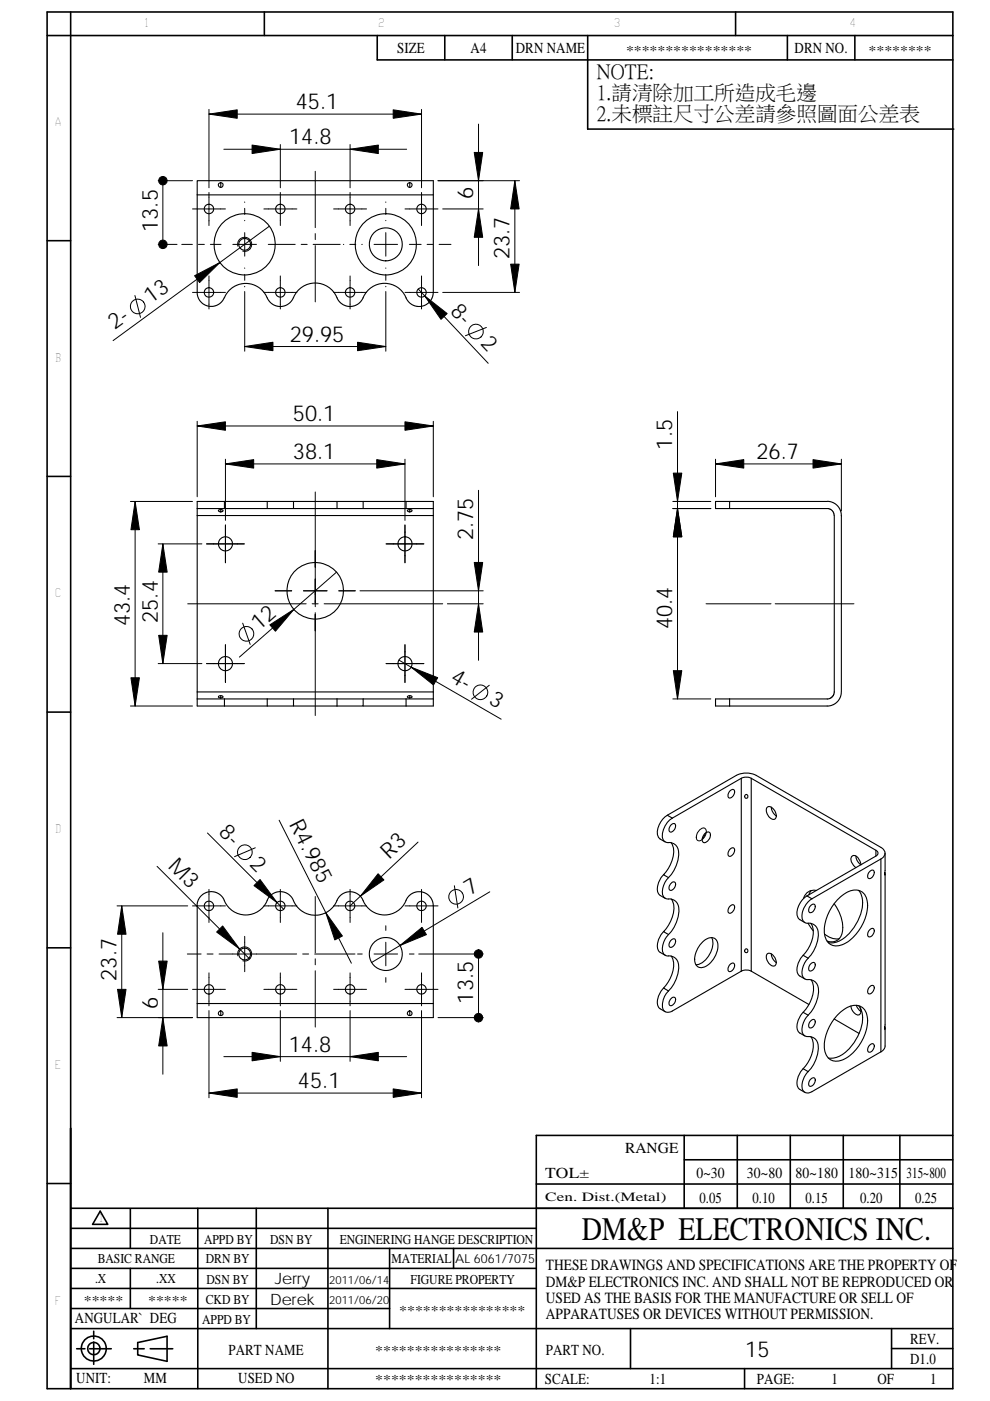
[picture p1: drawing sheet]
<svg xmlns="http://www.w3.org/2000/svg" width="210mm" height="297mm" viewBox="0 0 210 297" stroke-linecap="round" stroke-linejoin="round" font-family="sans-serif">
<g fill="none" stroke="#000" stroke-width=".34">
<path d="M10 2.5h192.1v291.9h-192.1zM15 2.5v291.9M56.1 2.5v5M80 7.5v5.2h122.1M94.3 7.5v5.2M108.6 7.5v5.2M124.7 7.5v19.9h77.6M156 2.5v5M167 7.5v5.2M181.3 7.5v5.2M202.1 7.5h-192.1M10 51h5"/>
<path d="M10 101h5M10 151h5M10 201h5M10 250.9h5M15 256.2h187.1M21.3 256.8l1.6 2.8h-3.3zM27.6 256.3v8.4M42 256.2v38.2M54.4 256.2v25.5M69.6 256.2v38.2M113.7 251h88.4M145.1 240.7v15.5"/>
<path d="M145.1 245.9h57M156.4 240.7v15.5M167.6 240.7v15.5M178.9 240.7v15.5M190.9 240.7v15.5M202.1 240.7h-88.4v53.7M15 277.4h67.6M15 264.7h187.1M15 273.2h98.7M15 268.9h98.7M15 260.4h98.7M27.6 268.9v8.5"/>
<path d="M82.6 264.7v17M96.2 264.7v4.2M15 281.7h187.1M15 290.2h187.1M16.3 286h1.7M19 286h4.6M19.9 284.5v4.8M19.9 282.2v1.6M28.4 286h2.2M29.2 284.6l6.2-1.3v5.3l-6.2-1.3zM31.9 286h4.7M133.7 281.7v8.5"/>
<path d="M157.9 290.2v4.2M189.1 281.7v8.5M189.1 285.9h13"/>
<circle cx="19.9" cy="285.9" r="2.65"/>
<circle cx="19.9" cy="285.9" r="1.3"/>
</g>
<g fill="none" stroke="#000" stroke-width=".23">
<path d="M46.8 38.8v.9M86.9 38.8v.9M41.8 41.3l.1 21.3 .3 .9 .5 .7 1.1 .6 .7 .2 1-.1 .9-.4 .7-.6 .5-.8M41.8 41.3h50.1M91.9 41.3v-3h-50.1v3M91.9 41.3v21l-.4 1.2-1 1a3 3 0 0 1-2.1 .5l-1-.4-1-1a5 5 0 0 0-4.5-3.5 5 5 0 0 0-4.9 3M77 63.1l-.9 1.3-.9 .4-.8 .2-.8-.1-.8-.3-.8-.6-.5-.7a5.1 5.1 0 0 0-4.9-3.2 5.1 5.1 0 0 0-4.6 3.5l-.6 .7-.7 .4-.7 .2-.8 .1-.8-.2-.7-.4-.5-.5-.6-.8a4.9 4.9 0 0 0-4.3-3l-1.6 .2-1.3 .6a4.5 4.5 0 0 0-1.8 2.2M41.8 107.8v1.5M41.8 109.3v37.4M41.8 109.3h50.1M46.4 108.1h.7l.2 .2-.6 .2-.3-.1zM46.8 108v.5"/>
<path d="M47.6 106.3v1.5h-5.8M47.6 106.3h9.1M47.6 106.3h-5.8v1.5M47.6 107.8h9.1M62.3 106.3h9.2M62.3 107.8h9.2M62.3 106.3h-5.6v1.5h5.6M62.3 106.3v1.5M77 106.3h9.1M77 107.8h9.1M77 106.3h-5.5v1.5h5.5M77 106.3v1.5"/>
<path d="M86.1 106.3h5.8v1.5M86.1 106.3v1.5M86.1 107.8h5.8M86.5 108.1l.5-.1 .4 .2a.57 .57 0 0 1-.8 .3l-.2-.2zM86.9 108v.5M91.9 107.8v1.5M91.9 109.3v37.4M154.7 106.3h-2.9v1.5h2.9M154.7 106.3h21.1l1 .3 .9 .7 .6 .9 .2 1.1v37.4l-.1 .8-.4 .8-.9 .9-1.3 .5h-21.1M154.7 107.8h21l.7 .3 .4 .5 .2 .7v37.4l-.4 1-.5 .4-.6 .1h-20.8M154.7 106.3v1.5M41.8 146.7v1.5"/>
<path d="M41.8 146.7h50.1M41.8 148.2v1.5h5.8M41.8 148.2h5.8M46.3 147.7a.69 .69 0 0 1 1-.1 .32 .32 0 0 1-.5 .4l-.5-.2zM46.8 147.5v.5M47.6 148.2h9.1M47.6 149.7h9.1M47.6 148.2v1.5M56.7 148.2h5.6M56.7 148.2v1.5M62.3 148.2h9.2M62.3 149.7h9.2"/>
<path d="M62.3 148.2v1.5h-5.6M71.5 148.2h5.5M71.5 148.2v1.5M77 148.2h9.1M77 149.7h9.1M77 148.2v1.5h-5.5M86.1 148.2h5.8M86.1 148.2v1.5M86.4 147.7a.54 .54 0 0 1 .6-.2 .54 .54 0 0 1 .4 .3 .58 .58 0 0 1-1-.1zM86.9 147.5v.5M91.9 146.7v1.5M91.9 148.2v1.5h-5.8"/>
<path d="M154.7 148.2h-2.9v1.5h2.9M154.7 148.2v1.5M141.5 172.8a4.4 4.4 0 0 0-2 4.5l.5 .6 1.1 .6M141.5 172.8l14.7-8.4a4.7 4.7 0 0 1 4.2 0l26.4 15.3a1.29 1.29 0 0 1 .9 1.2 1.29 1.29 0 0 1-.9 1.2M141.5 172.8l1.1 .7M142.3 174.9a.56 .56 0 0 1 .8-.3 .56 .56 0 0 1 .1 .9 .85 .85 0 0 1-1.2 .7l-.1-.5zM142.3 178.6a5 5 0 0 1-.4 5.3l-1.2 1.6 1.1 .6M142.6 173.5a4.4 4.4 0 0 0-2 4.4 1.3 1.3 0 0 0 1.5 .7 2.09 2.09 0 0 1 1.9 2.3 7.8 7.8 0 0 1-2.2 5.2M149.4 176.8a.67 .67 0 0 1 .6-.4 .67 .67 0 0 1 .7 .4v.4a1.72 1.72 0 0 1-1.3 1.5l-.3-.1-.2-.5 .1-.6zM149.6 176.7l-.7 1.1M154.8 167.7a.56 .56 0 0 1 .8-.3 .56 .56 0 0 1 .1 .9 .85 .85 0 0 1-1.2 .7l-.1-.5zM157.2 165l1.1-.2 1 .2"/>
<path d="M157.2 165v40.9M157.2 165l-14.6 8.5M158 168.6l.4-.1 .2 .2a.36 .36 0 0 1-.2 .5 .36 .36 0 0 1-.5-.3zM159.3 165l26.5 15.3M159.3 165v40.9M162.8 171.1a1.47 1.47 0 0 1 1.8 1.4 .78 .78 0 0 1-.2 1.1 .78 .78 0 0 1-1.1-.2 1.81 1.81 0 0 1-.5-2.3zM163.6 171.1l.2 1 .9 .9M41.8 192.1v20.7M47.6 190.9a5 5 0 0 0 4.8 3.1 5 5 0 0 0 4.5-3.6l.8-.8 .9-.5 1-.1 1 .3 1.1 .8 1.2 2.1 1.2 1a5 5 0 0 0 7.3-2.1l.5-.9 .5-.5 .9-.5 .7-.1h.9l.8 .3 .8 .7 .5 .7a4.9 4.9 0 0 0 4.7 3.2 4.9 4.9 0 0 0 4.6-3.5l.6-.7 .7-.5 1-.2h.8l.6 .2 .9 .5 .5 .6 .4 .9 .1 21.5M47.6 190.9l-.4-.7-.8-.7-1.1-.4h-1l-1.1 .4-.7 .6-.5 .8-.2 1.2M140.7 197.5l-.2 .3a4 4 0 0 0-1 3.5l.3 .5 1.3 .7M140.7 185.5l-.2 .2a4.1 4.1 0 0 0-1 3.6l.5 .6 1.1 .6"/>
<path d="M141.8 198.1l-.3 .3a4.1 4.1 0 0 0-.9 3.6 1.29 1.29 0 0 0 1.5 .7 2.08 2.08 0 0 1 1.9 2.2 7.8 7.8 0 0 1-2.2 5.2M141.8 186.1l-.3 .3a4.1 4.1 0 0 0-.9 3.5 1.32 1.32 0 0 0 1.5 .7 2.11 2.11 0 0 1 1.9 2.3 7.9 7.9 0 0 1-2.2 5.2M142.3 187.4l.6-.4 .3 .2a1.17 1.17 0 0 1-1.2 1.5 .9 .9 0 0 1 .3-1.3zM142.3 199.4a.56 .56 0 0 1 .8-.3 .56 .56 0 0 1 .1 .8 .85 .85 0 0 1-1.2 .8l-.1-.5zM142.4 190.6a5 5 0 0 1-.5 5.3l-1.2 1.6 1.1 .6M149 199.8a1.97 1.97 0 0 1 3-.5 4 4 0 0 1-.9 4.3 2.77 2.77 0 0 1-3 1.4 3 3 0 0 1-.2-3.8zM150.9 198.8a4.6 4.6 0 0 1-3.3 5.8M154.8 192.2a.56 .56 0 0 1 .8-.3 .56 .56 0 0 1 .1 .8 1.14 1.14 0 0 1-1 .9 1.09 1.09 0 0 1 .1-1.4zM154.8 180.1a.56 .56 0 0 1 .8-.3 .56 .56 0 0 1 .1 .8 .85 .85 0 0 1-1.2 .8l-.1-.5zM171.2 189.9a4.4 4.4 0 0 0-2 4.4l.3 .6 1.2 .7M171.2 189.9l1 .7M171.4 195.7l1.1 1.7"/>
<path d="M172 195.7a5.1 5.1 0 0 1-.5 5.3l-1.2 1.5M172.1 191.9a.53 .53 0 0 1 .7-.1 .53 .53 0 0 1 0 .8 .83 .83 0 0 1-1.2 .7 1.34 1.34 0 0 1 .5-1.4zM172.1 188.8l-.5 .9M172.2 190.6a4.2 4.2 0 0 0-1.9 4.6 1.22 1.22 0 0 0 1.4 .5 2.08 2.08 0 0 1 1.9 2.3 7.7 7.7 0 0 1-2.2 5.2M172.2 190.6l14.6-8.5v40.9M173.2 188.8a2.26 2.26 0 0 0-2.8 1.7M174.9 198a3.9 3.9 0 0 0 3.1 1M176.9 191.6a7.5 7.5 0 0 1 1.5 6.8 2.28 2.28 0 0 1-3 1.1M178 190.4a4.3 4.3 0 0 1 4.7-1.4 4.2 4.2 0 0 1 1.2 4.4 9.5 9.5 0 0 1-5.6 7 2.61 2.61 0 0 1-3.5-2.7 10.1 10.1 0 0 1 3.2-7.3zM181.5 181.5l.3 .9 .8 .9a2.25 2.25 0 0 0-1.5-1.9l-.3 .1a1.76 1.76 0 0 0 .7 2.5M182.1 188.8a5 5 0 0 1 .5 5 10 10 0 0 1-4.9 5.9l-1 .2h-1M184.4 184.8a.55 .55 0 0 1 .8-.3 .55 .55 0 0 1 .2 .9 .83 .83 0 0 1-1.3 .7v-.7z"/>
<path d="M184.4 197.2a.55 .55 0 0 1 .8-.3 .55 .55 0 0 1 .2 .8 .83 .83 0 0 1-1.3 .8v-.7zM185.8 180.3a.65 .65 0 0 1 .4 .6 .65 .65 0 0 1-.4 .6l-14.6 8.4M185.8 180.3v1.2M187.7 180.9v4.6v-.5M187.7 185.4v32.9v-.6M41.8 212.8h50.1M41.8 212.8v3h50.1v-3M46.8 214.3v1M86.6 214.5l.1-.1a.5 .5 0 0 1 .7 .4 .5 .5 0 0 1-.6 .5 .5 .5 0 0 1-.3-.8zM86.9 214.3v1M140.7 209.5l-.5 .7a3.1 3.1 0 0 0-.4 3.6l1.3 .7M142.3 211.8l.6-.4 .3 .2a1.17 1.17 0 0 1-1.2 1.5 .91 .91 0 0 1 .3-1.3z"/>
<path d="M142.3 202.7a5.1 5.1 0 0 1-.4 5.3l-1.2 1.5 1.1 .6M154.8 204.5a.56 .56 0 0 1 .8-.3 .56 .56 0 0 1 .1 .9 .85 .85 0 0 1-1.2 .7l-.1-.5zM157.2 205.9l1.1-.2 1 .2M157.2 205.9l-14.6 8.5-1.1 .2a1.35 1.35 0 0 1-1-1.8 4.4 4.4 0 0 1 1.3-2.7M159.3 205.9l12.3 7.1M162.7 202.3a.98 .98 0 0 1 1.5 .5 1.33 1.33 0 0 1 0 2 1.86 1.86 0 0 1-1.5-2.5zM163.6 202.2l.2 1 .9 .9M170.3 202.5l-.2 .3a4.1 4.1 0 0 0-.9 3.6l.3 .4 1.2 .8M170.3 214.6l-.5 .8a3.1 3.1 0 0 0-.3 3.5l1.2 .7M170.3 202.5l1.1 .7M170.3 214.6l1.1 .6M171.4 215.2l-.2 .3a4.1 4.1 0 0 0-1 3.6 1.38 1.38 0 0 0 1.5 .7 2.03 2.03 0 0 1 1.9 2.2 7.7 7.7 0 0 1-2.2 5.2"/>
<path d="M171.4 203.2l-.2 .3a4.1 4.1 0 0 0-1 3.5 1.32 1.32 0 0 0 1.5 .7 2.11 2.11 0 0 1 1.9 2.3 7.9 7.9 0 0 1-2.2 5.2M172 219.8a5.1 5.1 0 0 1-.5 5.3l-1.2 1.5M172 207.7a5.2 5.2 0 0 1-.5 5.4l-1.2 1.5M172.1 204.3a.53 .53 0 0 1 .7-.1 .53 .53 0 0 1 0 .8 .85 .85 0 0 1-1.2 .7 1.36 1.36 0 0 1 .5-1.4zM172.1 216.3a.53 .53 0 0 1 .7 0 .53 .53 0 0 1 0 .7 .83 .83 0 0 1-1.2 .8 1.34 1.34 0 0 1 .5-1.5zM176.9 216l5.3 3.1M178 214.8a4.3 4.3 0 0 1 4.7-1.4 4.2 4.2 0 0 1 1.2 4.5 9.5 9.5 0 0 1-5.6 7 2.6 2.6 0 0 1-3.5-2.7 10.1 10.1 0 0 1 3.2-7.4zM180.5 213.3a2.16 2.16 0 0 0 1.5 1.9l.3-.1 .3-.7M181.6 213.1l.4 .8 .6 .5M182.1 213.2a5 5 0 0 1 .5 5 10 10 0 0 1-4.9 5.9l-1 .2h-1M182.4 213.6l.2 .8M184.4 209.3a.55 .55 0 0 1 .8-.3 .55 .55 0 0 1 .2 .8 .83 .83 0 0 1-1.3 .7v-.7z"/>
<path d="M187.7 218.1v3.9l-.4 .7-.5 .3M170.3 226.6l-.2 .3a4.1 4.1 0 0 0-.9 3.5l.3 .4 1.2 .8M170.3 226.6l1.1 .6M172.1 228.7a.53 .53 0 0 1 .7-.1 .53 .53 0 0 1 0 .8 .85 .85 0 0 1-1.2 .7 1.36 1.36 0 0 1 .5-1.4zM184.4 221.6a.55 .55 0 0 1 .8-.3 .55 .55 0 0 1 .2 .9 .83 .83 0 0 1-1.3 .7v-.7zM186.8 223l-14.6 8.5a1.3 1.3 0 0 1-1.5 .1 1.3 1.3 0 0 1-.6-1.4l.3-1.5 1-1.5"/>
<circle cx="46.8" cy="39.2" r=".49"/>
<circle cx="86.9" cy="39.2" r=".48"/>
<circle cx="44.3" cy="44.3" r="1"/>
<circle cx="51.9" cy="51.8" r="6.5"/>
<circle cx="51.9" cy="51.8" r="1.25"/>
<circle cx="59.5" cy="44.3" r="1"/>
<circle cx="74.3" cy="44.3" r="1"/>
<circle cx="81.8" cy="51.8" r="6.5"/>
<circle cx="81.8" cy="51.8" r="3.5"/>
<circle cx="89.4" cy="44.3" r="1"/>
<circle cx="44.3" cy="62" r="1"/>
<circle cx="59.5" cy="62" r="1"/>
<circle cx="74.3" cy="62" r="1"/>
<circle cx="89.4" cy="62" r="1"/>
<circle cx="47.8" cy="115.3" r="1.5"/>
<circle cx="85.9" cy="115.3" r="1.5"/>
<circle cx="66.9" cy="125.3" r="6"/>
<circle cx="47.8" cy="140.7" r="1.5"/>
<circle cx="85.9" cy="140.7" r="1.5"/>
<circle cx="44.3" cy="192.1" r="1"/>
<circle cx="59.5" cy="192.1" r="1"/>
<circle cx="74.3" cy="192.1" r="1"/>
<circle cx="89.4" cy="192.1" r="1"/>
<circle cx="44.3" cy="209.8" r="1"/>
<circle cx="46.8" cy="214.9" r=".52"/>
<circle cx="51.9" cy="202.3" r="1.25"/>
<circle cx="59.5" cy="209.8" r="1"/>
<circle cx="74.3" cy="209.8" r="1"/>
<circle cx="81.8" cy="202.3" r="3.5"/>
<circle cx="89.4" cy="209.8" r="1"/>
<circle cx="158.3" cy="201.6" r=".39"/>
</g>
<g fill="none" stroke="#000" stroke-width=".21">
<path d="M33.5 38.3h7.3M34.5 38.3v13.5M44.3 23.2v16.6M44.3 24.2h45.1M47.5 31.6h38.8M59.5 30.6v9.2M66.9 36.3v12M74.3 30.6v9.2M89.4 23.2v16.6M92.9 38.3h17.3M101.5 26.3v30M109.2 38.3v23.7"/>
<path d="M33.5 51.8h4M38.5 51.8h2.3M40.8 44.3h7M42.1 51.8h1.2M44.3 40.8v7M44.3 58.5v7M44.6 51.8h2.3M49.4 51.8h5M50.4 52.2a1.5 1.5 0 0 1 1.4-1.9 1.5 1.5 0 0 1 1.6 1.6 1.5 1.5 0 0 1-1.9 1.4M51.9 49.3v5M51.9 42.8v.1M51.9 44.2v1.2"/>
<path d="M51.9 46.7v.1M51.9 56.8v.1M51.9 58.2v1.2M56 44.3h7M56.9 51.8h5.7M57.1 48l-33.1 24.2M59.5 40.8v7M59.5 58.5v7M63.9 51.8h1.3M66.4 51.8h5.8M66.9 49.5v1.3M66.9 52.1v11.9"/>
<path d="M72.8 51.8h.1M74.2 51.8h1.3M74.3 58.5v7M74.3 40.8v7M76.7 51.8h.1M77.7 44.3h-6.9M79.3 51.8h5M81.8 49.3v5M81.8 42.8v.1M81.8 44.2v1.2M81.8 46.7v.1M81.8 56.8v.1"/>
<path d="M81.8 58.2v1.2M85.9 44.3h7M86.8 51.8h2.5M89.4 58.5v7M89.4 40.8v7M90.6 51.8h1.3M93.1 51.8h2.6M93.9 44.3h8.6M28.6 62.7l1.2 4.6M40.8 62h7M51.9 60.7v.1M51.9 73.5h29.9"/>
<path d="M51.9 61.8v12.7M56 62h7M70.8 62h6.9M81.8 60.7v.1M81.8 61.8v12.7M85.9 62h7M88.7 61.3l14.8 15.7M93.9 62h16.3M103.2 69.4l-4.5 1.8M41.8 90.3h50.1M41.8 89.3v16M47.8 98.4h38.1"/>
<path d="M47.8 97.4v12.9M85.9 97.4v12.9M91.9 89.3v16M143.7 87.3v60.9M151.8 98.4h26.7M151.8 97.4v7.9M178.5 97.4v10.9M27.7 106.3h13.1M28.7 106.3v43.4M33.5 115.3h9.3M34.5 115.3v25.4M43.8 115.3h8"/>
<path d="M47.8 111.3v8M66.9 104.3v24.3M81.9 115.3h8M85.9 111.3v8M101.5 103.9v36.1M142.7 107.8h8.1M142.7 106.3h8.1M39.8 128h25.1M47.8 136.7v8M51.5 132.1l1.6 4.5M58.4 125.3h3.5M64.4 125.3h5"/>
<path d="M66.2 128h1.3M66.9 129.9v21.8M68.7 128h25.2M71.4 121.3l-20.6 18M71.9 125.3h3.5M76.3 125.3h26.2M84.6 140l21.7 12.5M85.9 136.7v8M94.9 128h7.6M149.8 128h13.7M164.4 128h16.7M27.7 149.7h13.1"/>
<path d="M33.5 140.7h9.3M43.8 140.7h8M81.9 140.7h8M103.8 145.3l-3.8 3M142.7 148.2h8.1M44 176.6l16.2 16.2M54.1 179.7l-4.4 1.9M59.2 173.9l15.3 30.3M88.7 178.5l-14.4 13.6M148.3 176.1l.8-.6 .4 .1a1.82 1.82 0 0 1-.9 2.6l-.2 .1a.83 .83 0 0 1-.8-.5 .83 .83 0 0 1 .2-.9zM24.8 192.1h15M25.8 192.1v23.7"/>
<path d="M33.3 183.7l19.7 19.6M34.5 197.8v30M40.8 192.1h7M44.3 188.6v7M51.9 198.5v7.5M56 192.1h7M59.5 188.6v7M66.9 190.1v11.9M70.8 192.1h6.9M74.3 188.6v7M81.8 199.8v5M81.8 196.3v1"/>
<path d="M85.9 192.1h7M89.4 188.6v7M96.4 187.8l.7 4.7M103.9 189.1l-25.1 15M24.8 215.8h16M33.5 209.8h6.3M39.7 202.3h3M40.8 209.8h7M43.9 202.3h1.3M44.3 206.3v7M44.3 214.3v18.4M46.5 202.3h16.4"/>
<path d="M50.4 202.6a1.5 1.5 0 0 1 1.4-1.8 1.5 1.5 0 0 1 1.6 1.6 1.5 1.5 0 0 1-1.9 1.3M56 209.8h7M59.5 206.3v7M59.5 214.3v10.7M64.2 202.3h1.3M66.7 202.3h8.6M66.9 203.3v1.3M66.9 205.8v12M74.3 206.3v7M74.3 214.3v10.7M75.8 202.3h1M77.7 209.8h-6.9"/>
<path d="M79.3 202.3h5M81.8 207.3v1M85.9 209.8h7M86.8 202.3h1M88.8 202.3h13.7M89.4 206.3v7M89.4 214.3v18.4M92.9 215.8h9.6M101.5 202.3v13.5M44.3 231.8h45.1M86.3 224h-38.8"/>
<circle cx="29.2" cy="65" r="1.55"/>
<circle cx="101" cy="70.3" r="1.56"/>
<circle cx="52.3" cy="134.4" r="1.56"/>
<circle cx="101.9" cy="146.8" r="1.56"/>
<circle cx="51.9" cy="180.7" r="1.56"/>
<circle cx="96.7" cy="190.2" r="1.55"/>
</g>
<g fill="#000" stroke="#000" stroke-width=".21">
<path d="M34 37.6l.5-.2v.9v-.9a.89 .89 0 0 1 .9 1.2 .89 .89 0 0 1-1.4 .4 .89 .89 0 0 1 0-1.4z" fill-rule="evenodd"/>
<path d="M44.3 24.2l6-.9v1.8z" fill-rule="evenodd"/>
<path d="M53.5 30.8l6 .8-6 1z" fill-rule="evenodd"/>
<path d="M74.3 31.6l5.9-.8v1.8z" fill-rule="evenodd"/>
<path d="M83.4 23.3l6 .9-6 .9z" fill-rule="evenodd"/>
<path d="M100.6 32.3h1.8l-.9 6z" fill-rule="evenodd"/>
<path d="M109.2 38.3l.9 6h-1.8z" fill-rule="evenodd"/>
<path d="M33.9 51.2a.9 .9 0 0 1 1.5 .3 .9 .9 0 0 1-.9 1.2v-.9v.9a.9 .9 0 0 1-.8-.6 .9 .9 0 0 1 .2-.9z" fill-rule="evenodd"/>
<path d="M41.3 58.5l5.4-2.9-4.4 4.3z" fill-rule="evenodd"/>
<path d="M101.5 44.3l.9 6h-1.8z" fill-rule="evenodd"/>
<path d="M51.9 73.5l6-.9v1.8z" fill-rule="evenodd"/>
<path d="M75.8 72.6l6 .9-6 .9z" fill-rule="evenodd"/>
<path d="M90.1 62.7l4.7 3.8-1.3 1.2z" fill-rule="evenodd"/>
<path d="M108.3 56h1.8l-.9 6z" fill-rule="evenodd"/>
<path d="M41.8 90.3l6-.9v1.8z" fill-rule="evenodd"/>
<path d="M47.8 98.4l6-.9v1.8z" fill-rule="evenodd"/>
<path d="M79.9 97.5l6 .9-6 .9z" fill-rule="evenodd"/>
<path d="M85.9 89.4l6 .9-6 .9z" fill-rule="evenodd"/>
<path d="M151.8 98.4l6-.9v1.8z" fill-rule="evenodd"/>
<path d="M172.4 97.5l6.1 .9-6.1 .9z" fill-rule="evenodd"/>
<path d="M28.7 106.3l.9 6h-1.8z" fill-rule="evenodd"/>
<path d="M34.5 115.3l1 6h-1.8z" fill-rule="evenodd"/>
<path d="M143.7 107.8l.9 6h-1.8z" fill-rule="evenodd"/>
<path d="M143.7 107.8l.9 6h-1.8z" fill-rule="evenodd"/>
<path d="M142.8 100.3h1.8l-.9 6z" fill-rule="evenodd"/>
<path d="M57.2 132.5l5.1-3.3-3.9 4.6z" fill-rule="evenodd"/>
<path d="M101.5 128l.9 6h-1.8z" fill-rule="evenodd"/>
<path d="M100.6 119.3h1.8l-.9 6z" fill-rule="evenodd"/>
<path d="M27.8 143.7h1.8l-.9 6z" fill-rule="evenodd"/>
<path d="M33.7 134.7h1.8l-1 6z" fill-rule="evenodd"/>
<path d="M87.2 141.5l5.6 2.2-.9 1.5z" fill-rule="evenodd"/>
<path d="M142.8 142.2h1.8l-.9 6z" fill-rule="evenodd"/>
<path d="M25.8 192.1l.9 6h-1.8z" fill-rule="evenodd"/>
<path d="M53.9 187.8l1.3-1.3 3.6 4.9z" fill-rule="evenodd"/>
<path d="M69.1 193.5l3.5 5-1.6 .8z" fill-rule="evenodd"/>
<path d="M80.2 185.3l1.2 1.3-5 3.4z" fill-rule="evenodd"/>
<path d="M24.9 209.8h1.8l-.9 6z" fill-rule="evenodd"/>
<path d="M33.7 203.8h1.8l-1 6z" fill-rule="evenodd"/>
<path d="M34.5 215.8l1 6h-1.8z" fill-rule="evenodd"/>
<path d="M47.2 196.3l3.6 4.9-4.8-3.6z" fill-rule="evenodd"/>
<path d="M84.8 200.5l4.7-3.9 .9 1.6z" fill-rule="evenodd"/>
<path d="M101 201.5l.5-.1v.9v-.9a.9 .9 0 0 1 .9 1.1 .9 .9 0 0 1-1.4 .5 .9 .9 0 0 1 0-1.5z" fill-rule="evenodd"/>
<path d="M100.9 215.1a.9 .9 0 0 1 1.4 .3 .9 .9 0 0 1-.8 1.3v-.9v.9a.9 .9 0 0 1-.8-.6 .9 .9 0 0 1 .2-1z" fill-rule="evenodd"/>
<path d="M44.3 231.8l6-.9v1.8z" fill-rule="evenodd"/>
<path d="M53.5 223.1l6 .9-6 .9z" fill-rule="evenodd"/>
<path d="M74.3 224l5.9-.9v1.8z" fill-rule="evenodd"/>
<path d="M83.4 230.9l6 .9-6 .9z" fill-rule="evenodd"/>
</g>
<text font-size="7" x="123.4" y="262.9">DM&amp;P ELECTRONICS INC.</text>
<g font-size="4.7">
<text x="62.7" y="23.2">45.1</text>
<text x="61.3" y="30.6">14.8</text>
<text x="100.4" y="42.2" transform="rotate(-90 100.4 42.2)">6</text>
<text x="33.4" y="49.2" transform="rotate(-90 33.4 49.2)">13.5</text>
<text x="108.1" y="55" transform="rotate(-90 108.1 55)">23.7</text>
<text x="32" y="64.5" transform="rotate(-36 32 64.5)">13</text>
<text x="24.3" y="70" transform="rotate(-36 24.3 70)">2-</text>
<text x="95.3" y="66.1" transform="rotate(47 95.3 66.1)">8-</text>
<text x="61.4" y="72.5">29.95</text>
<text x="101.7" y="73" transform="rotate(47 101.7 73)">2</text>
<text x="62.1" y="89.3">50.1</text>
<text x="142.6" y="95.3" transform="rotate(-90 142.6 95.3)">1.5</text>
<text x="62.1" y="97.3">38.1</text>
<text x="160.4" y="97.3">26.7</text>
<text x="100.4" y="114.6" transform="rotate(-90 100.4 114.6)">2.75</text>
<text x="27.6" y="132.7" transform="rotate(-90 27.6 132.7)">43.4</text>
<text x="33.4" y="132.1" transform="rotate(-90 33.4 132.1)">25.4</text>
<text x="55" y="133.7" transform="rotate(-41 55 133.7)">12</text>
<text x="142.6" y="133.4" transform="rotate(-90 142.6 133.4)">40.4</text>
<text x="95.3" y="144.4" transform="rotate(30 95.3 144.4)">4-</text>
<text x="103.4" y="149.1" transform="rotate(30 103.4 149.1)">3</text>
<text x="46.2" y="176.7" transform="rotate(45 46.2 176.7)">8-</text>
<text x="61.3" y="174.6" transform="rotate(63 61.3 174.6)">R4.985</text>
<text x="35.5" y="183.8" transform="rotate(45 35.5 183.8)">M3</text>
<text x="52.8" y="183.4" transform="rotate(45 52.8 183.4)">2</text>
<text x="82.5" y="182.3" transform="rotate(-43 82.5 182.3)">R3</text>
<text x="99.5" y="189.9" transform="rotate(-31 99.5 189.9)">7</text>
<text x="24.7" y="207.9" transform="rotate(-90 24.7 207.9)">23.7</text>
<text x="33.4" y="213.9" transform="rotate(-90 33.4 213.9)">6</text>
<text x="100.4" y="212.8" transform="rotate(-90 100.4 212.8)">13.5</text>
<text x="61.3" y="223">14.8</text>
<text x="63.2" y="230.7">45.1</text>
<text x="158.1" y="287.8">15</text>
</g>
<g font-size="4.4">
<text x="126.6" y="16.5">NOTE:</text>
<text x="126.6" y="21">1.請清除加工所造成毛邊</text>
<text x="126.6" y="25.5">2.未標註尺寸公差請參照圖面公差表</text>
</g>
<g font-size="3.3">
<text x="115.8" y="269.3">THESE DRAWINGS AND SPECIFICATIONS ARE THE PROPERTY OF</text>
<text x="58.3" y="272.3">Jerry</text>
<text x="115.8" y="272.8">DM&amp;P ELECTRONICS INC. AND SHALL NOT BE REPRODUCED OR</text>
<text x="57.3" y="276.6">Derek</text>
<text x="115.8" y="279.7">APPARATUSES OR DEVICES WITHOUT PERMISSION.</text>
<text x="115.8" y="276.2">USED AS THE BASIS FOR THE MANUFACTURE OR SELL OF</text>
</g>
<g font-size="3.2">
<text x="84.2" y="11.3">SIZE</text>
<text x="99.8" y="11.3">A4</text>
<text x="109.4" y="11.3">DRN NAME</text>
<text x="168.5" y="11.3">DRN NO.</text>
<text x="132.6" y="244.5">RANGE</text>
<text x="115.6" y="249.7">TOL±</text>
<text x="147.7" y="249.8">0~30</text>
<text x="158.4" y="249.8">30~80</text>
<text x="168.8" y="249.8">80~180 180~315</text>
<text x="192.3" y="249.8">315~800</text>
<text x="148.4" y="255">0.05</text>
<text x="159.6" y="255">0.10</text>
<text x="170.8" y="255">0.15</text>
<text x="182.5" y="255">0.20</text>
<text x="194.1" y="255">0.25</text>
<text x="15.9" y="280.6">ANGULAR` DEG</text>
<text x="48.5" y="287.3">PART NAME</text>
<text x="115.7" y="287.3">PART NO.</text>
<text x="193" y="284.9">REV.</text>
<text x="16.2" y="293.3">UNIT:</text>
<text x="30.5" y="293.3">MM</text>
<text x="50.5" y="293.3">USED NO</text>
<text x="115.5" y="293.5">SCALE:</text>
<text x="137.8" y="293.5">1:1</text>
<text x="160.5" y="293.5">PAGE:</text>
<text x="176.4" y="293.5">1</text>
<text x="186.1" y="293.5">OF</text>
<text x="193" y="289.1">D1.0</text>
<text x="197.3" y="293.5">1</text>
</g>
<g font-size="2.9">
<text x="132.8" y="11.7">****************</text>
<text x="184.2" y="11.7">********</text>
<text x="31.8" y="263.7">DATE</text>
<text x="43.3" y="263.7">APPD BY</text>
<text x="57.3" y="263.7">DSN BY</text>
<text x="72.1" y="263.7">ENGINERING HANGE DESCRIPTION</text>
<text x="20.7" y="267.8">BASIC RANGE</text>
<text x="43.7" y="267.8">DRN BY</text>
<text x="83.1" y="267.8">MATERIAL</text>
<text x="20.2" y="272.1">.X</text>
<text x="33.1" y="272.1">.XX</text>
<text x="43.8" y="272.3">DSN BY</text>
<text x="87.1" y="272.2">FIGURE PROPERTY</text>
<text x="17.8" y="276.7">*****</text>
<text x="31.4" y="276.7">*****</text>
<text x="42.9" y="280.6">APPD BY</text>
<text x="43.7" y="276.5">CKD BY</text>
<text x="84.7" y="278.8">****************</text>
<text x="79.6" y="287.3">****************</text>
<text x="79.6" y="293.5">****************</text>
</g>
<text font-size="2.7" x="115.6" y="254.7">Cen. Dist.(Metal)</text>
<text font-size="2.6" x="96.6" y="267.8">AL 6061/7075</text>
<g font-size="2.5">
<text x="30.6" y="5.7">1</text>
<text x="80.2" y="5.7">2</text>
<text x="130.2" y="5.7">3</text>
<text x="180.2" y="5.7">4</text>
<text x="11.6" y="26.7">A</text>
<text x="11.6" y="76.7">B</text>
<text x="11.6" y="126.7">C</text>
<text x="11.6" y="176.7">D</text>
<text x="11.6" y="226.6">E</text>
<text x="21" y="259.2">1</text>
<text x="11.6" y="276.6">F</text>
</g>
<g font-size="2.4">
<text x="69.8" y="272.3">2011/06/14</text>
<text x="69.8" y="276.4">2011/06/20</text>
</g>
</svg>
